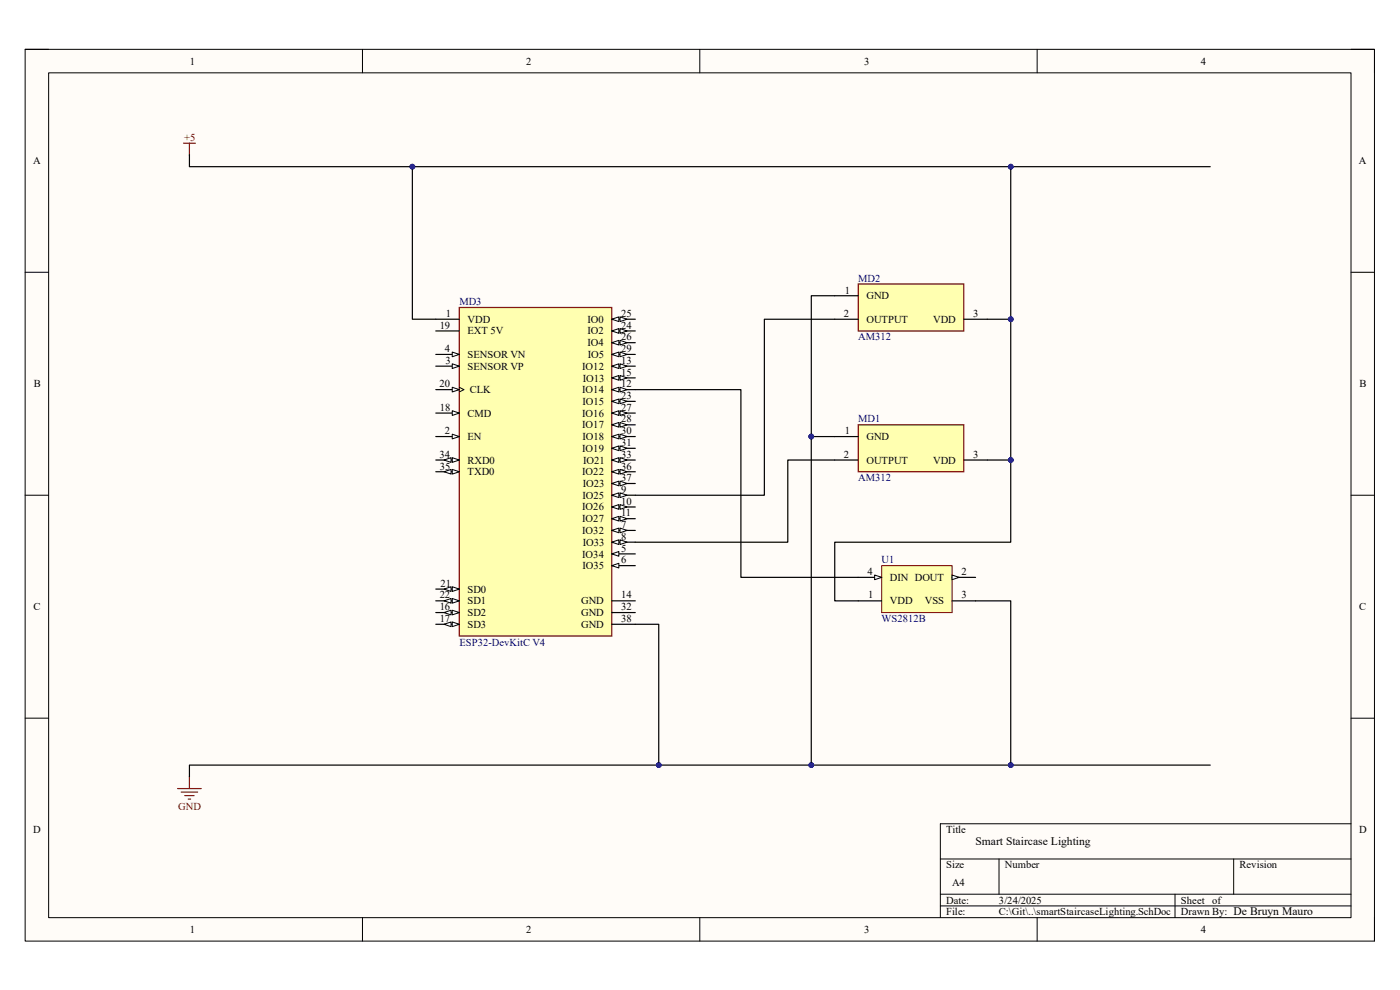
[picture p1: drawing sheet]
<svg xmlns="http://www.w3.org/2000/svg" width="297mm" height="210mm" viewBox="0 0 297 210" stroke-linecap="round" stroke-linejoin="round" font-family="sans-serif">
<path d="M5.3 10.5h286.3v189.1h-286.3z" fill-rule="evenodd" fill="#fffcf8"/>
<path d="M5.3 10.5h286.3v189.1h-286.3z" fill="none" stroke="#000" stroke-width=".21"/>
<path d="M10.3 15.5h276.3v179.2h-276.3z" fill-rule="evenodd" fill="#fffcf8"/>
<g fill="none" stroke="#000" stroke-width=".21">
<path d="M5.3 10.5h5M10.3 15.5h276.3v179.2h-276.3zM76.9 10.5v4.9M148.5 10.5v4.9M220 10.5v5M286.6 10.5h5v5M5.3 57.8h5M286.6 57.8h5M5.3 105.1h5M286.6 105.1h5M5.3 152.4h5M286.6 152.4h5"/>
<path d="M286.6 174.8h-87.1v19.9M76.9 194.7v4.9M148.5 194.7v4.9M199.5 182.2h87.1M199.5 189.7h87.1M199.5 192.2h87.1M211.9 182.2v7.5M220 194.7v4.9M249.3 189.7v5M261.7 182.2v7.5M291.6 194.7v4.9"/>
</g>
<path d="M97.4 65.2h32.4v69.7h-32.4z" fill-rule="evenodd" fill="#ffffb0"/>
<path d="M97.4 65.2h32.4v69.7h-32.4z" fill="none" stroke="#800000" stroke-width=".25"/>
<path d="M92.5 67.7h4.9M92.5 75.2h4.9" fill="none" stroke="#000" stroke-width=".25"/>
<path d="M95.9 74.7l1.5 .5-1.5 .5z" fill="#f8fcff"/>
<path d="M95.9 74.7l1.5 .5-1.5 .5z" fill="none" stroke="#000" stroke-width=".21"/>
<path d="M92.5 77.7h4.9" fill="none" stroke="#000" stroke-width=".25"/>
<path d="M95.9 77.2l1.5 .5-1.5 .5z" fill="#f8fcff"/>
<path d="M95.9 77.2l1.5 .5-1.5 .5z" fill="none" stroke="#000" stroke-width=".21"/>
<path d="M129.8 67.7h5" fill="none" stroke="#000" stroke-width=".25"/>
<path d="M129.8 67.7l1.5-.5v1z" fill="#f8fcff"/>
<path d="M129.8 67.7l1.5-.5v1z" fill="none" stroke="#000" stroke-width=".21"/>
<path d="M131.5 67.2l1.5 .5-1.5 .5z" fill="#f8fcff"/>
<path d="M131.5 67.2l1.5 .5-1.5 .5z" fill="none" stroke="#000" stroke-width=".21"/>
<path d="M129.8 70.2h5" fill="none" stroke="#000" stroke-width=".25"/>
<path d="M129.8 70.2l1.5-.5v1z" fill="#f8fcff"/>
<path d="M129.8 70.2l1.5-.5v1z" fill="none" stroke="#000" stroke-width=".21"/>
<path d="M131.5 69.7l1.5 .5-1.5 .5z" fill="#f8fcff"/>
<path d="M131.5 69.7l1.5 .5-1.5 .5z" fill="none" stroke="#000" stroke-width=".21"/>
<path d="M129.8 72.7h5" fill="none" stroke="#000" stroke-width=".25"/>
<path d="M129.8 72.7l1.5-.5v1z" fill="#f8fcff"/>
<path d="M129.8 72.7l1.5-.5v1z" fill="none" stroke="#000" stroke-width=".21"/>
<path d="M131.5 72.2l1.5 .5-1.5 .5z" fill="#f8fcff"/>
<path d="M131.5 72.2l1.5 .5-1.5 .5z" fill="none" stroke="#000" stroke-width=".21"/>
<path d="M129.8 75.2h5" fill="none" stroke="#000" stroke-width=".25"/>
<path d="M129.8 75.2l1.5-.5v1z" fill="#f8fcff"/>
<path d="M129.8 75.2l1.5-.5v1z" fill="none" stroke="#000" stroke-width=".21"/>
<path d="M131.5 74.7l1.5 .5-1.5 .5z" fill="#f8fcff"/>
<path d="M131.5 74.7l1.5 .5-1.5 .5z" fill="none" stroke="#000" stroke-width=".21"/>
<path d="M129.8 77.7h5" fill="none" stroke="#000" stroke-width=".25"/>
<path d="M129.8 77.7l1.5-.5v1z" fill="#f8fcff"/>
<path d="M129.8 77.7l1.5-.5v1z" fill="none" stroke="#000" stroke-width=".21"/>
<path d="M131.5 77.2l1.5 .5-1.5 .5z" fill="#f8fcff"/>
<path d="M131.5 77.2l1.5 .5-1.5 .5z" fill="none" stroke="#000" stroke-width=".21"/>
<path d="M129.8 80.2h5" fill="none" stroke="#000" stroke-width=".25"/>
<path d="M129.8 80.2l1.5-.5v1z" fill="#f8fcff"/>
<path d="M129.8 80.2l1.5-.5v1z" fill="none" stroke="#000" stroke-width=".21"/>
<path d="M131.5 79.7l1.5 .5-1.5 .5z" fill="#f8fcff"/>
<path d="M131.5 79.7l1.5 .5-1.5 .5z" fill="none" stroke="#000" stroke-width=".21"/>
<path d="M129.8 82.7h5" fill="none" stroke="#000" stroke-width=".25"/>
<path d="M129.8 82.7l1.5-.5v1z" fill="#f8fcff"/>
<path d="M129.8 82.7l1.5-.5v1z" fill="none" stroke="#000" stroke-width=".21"/>
<path d="M131.5 82.2l1.5 .5-1.5 .5z" fill="#f8fcff"/>
<path d="M131.5 82.2l1.5 .5-1.5 .5z" fill="none" stroke="#000" stroke-width=".21"/>
<path d="M129.8 85.1h5" fill="none" stroke="#000" stroke-width=".25"/>
<path d="M129.8 85.1l1.5-.5v1z" fill="#f8fcff"/>
<path d="M129.8 85.1l1.5-.5v1z" fill="none" stroke="#000" stroke-width=".21"/>
<path d="M131.5 84.6l1.5 .5-1.5 .5z" fill="#f8fcff"/>
<path d="M131.5 84.6l1.5 .5-1.5 .5z" fill="none" stroke="#000" stroke-width=".21"/>
<path d="M129.8 87.6h5" fill="none" stroke="#000" stroke-width=".25"/>
<path d="M129.8 87.6l1.5-.5v1z" fill="#f8fcff"/>
<path d="M129.8 87.6l1.5-.5v1z" fill="none" stroke="#000" stroke-width=".21"/>
<path d="M131.5 87.1l1.5 .5-1.5 .5z" fill="#f8fcff"/>
<path d="M131.5 87.1l1.5 .5-1.5 .5z" fill="none" stroke="#000" stroke-width=".21"/>
<path d="M129.8 90.1h5" fill="none" stroke="#000" stroke-width=".25"/>
<path d="M129.8 90.1l1.5-.5v1z" fill="#f8fcff"/>
<path d="M129.8 90.1l1.5-.5v1z" fill="none" stroke="#000" stroke-width=".21"/>
<path d="M131.5 89.6l1.5 .5-1.5 .5z" fill="#f8fcff"/>
<path d="M131.5 89.6l1.5 .5-1.5 .5z" fill="none" stroke="#000" stroke-width=".21"/>
<path d="M129.8 92.6h5" fill="none" stroke="#000" stroke-width=".25"/>
<path d="M129.8 92.6l1.5-.5v1z" fill="#f8fcff"/>
<path d="M129.8 92.6l1.5-.5v1z" fill="none" stroke="#000" stroke-width=".21"/>
<path d="M131.5 92.1l1.5 .5-1.5 .5z" fill="#f8fcff"/>
<path d="M131.5 92.1l1.5 .5-1.5 .5z" fill="none" stroke="#000" stroke-width=".21"/>
<path d="M129.8 95.1h5" fill="none" stroke="#000" stroke-width=".25"/>
<path d="M129.8 95.1l1.5-.5v1z" fill="#f8fcff"/>
<path d="M129.8 95.1l1.5-.5v1z" fill="none" stroke="#000" stroke-width=".21"/>
<path d="M131.5 94.6l1.5 .5-1.5 .5z" fill="#f8fcff"/>
<path d="M131.5 94.6l1.5 .5-1.5 .5z" fill="none" stroke="#000" stroke-width=".21"/>
<path d="M129.8 97.6h5" fill="none" stroke="#000" stroke-width=".25"/>
<path d="M129.8 97.6l1.5-.5v1z" fill="#f8fcff"/>
<path d="M129.8 97.6l1.5-.5v1z" fill="none" stroke="#000" stroke-width=".21"/>
<path d="M131.5 97.1l1.5 .5-1.5 .5z" fill="#f8fcff"/>
<path d="M131.5 97.1l1.5 .5-1.5 .5z" fill="none" stroke="#000" stroke-width=".21"/>
<path d="M129.8 100.1h5" fill="none" stroke="#000" stroke-width=".25"/>
<path d="M129.8 100.1l1.5-.5v1z" fill="#f8fcff"/>
<path d="M129.8 100.1l1.5-.5v1z" fill="none" stroke="#000" stroke-width=".21"/>
<path d="M131.5 99.6l1.5 .5-1.5 .5z" fill="#f8fcff"/>
<path d="M131.5 99.6l1.5 .5-1.5 .5z" fill="none" stroke="#000" stroke-width=".21"/>
<path d="M129.8 102.6h5" fill="none" stroke="#000" stroke-width=".25"/>
<path d="M129.8 102.6l1.5-.5v1z" fill="#f8fcff"/>
<path d="M129.8 102.6l1.5-.5v1z" fill="none" stroke="#000" stroke-width=".21"/>
<path d="M131.5 102.1l1.5 .5-1.5 .5z" fill="#f8fcff"/>
<path d="M131.5 102.1l1.5 .5-1.5 .5z" fill="none" stroke="#000" stroke-width=".21"/>
<path d="M129.8 105.1h5" fill="none" stroke="#000" stroke-width=".25"/>
<path d="M129.8 105.1l1.5-.5v1z" fill="#f8fcff"/>
<path d="M129.8 105.1l1.5-.5v1z" fill="none" stroke="#000" stroke-width=".21"/>
<path d="M131.5 104.6l1.5 .5-1.5 .5z" fill="#f8fcff"/>
<path d="M131.5 104.6l1.5 .5-1.5 .5z" fill="none" stroke="#000" stroke-width=".21"/>
<path d="M129.8 107.5h5" fill="none" stroke="#000" stroke-width=".25"/>
<path d="M129.8 107.5l1.5-.5v1z" fill="#f8fcff"/>
<path d="M129.8 107.5l1.5-.5v1z" fill="none" stroke="#000" stroke-width=".21"/>
<path d="M131.5 107l1.5 .5-1.5 .5z" fill="#f8fcff"/>
<path d="M131.5 107l1.5 .5-1.5 .5z" fill="none" stroke="#000" stroke-width=".21"/>
<path d="M129.8 110h5" fill="none" stroke="#000" stroke-width=".25"/>
<path d="M129.8 110l1.5-.5v1z" fill="#f8fcff"/>
<path d="M129.8 110l1.5-.5v1z" fill="none" stroke="#000" stroke-width=".21"/>
<path d="M131.5 109.5l1.5 .5-1.5 .5z" fill="#f8fcff"/>
<path d="M131.5 109.5l1.5 .5-1.5 .5z" fill="none" stroke="#000" stroke-width=".21"/>
<path d="M129.8 112.5h5" fill="none" stroke="#000" stroke-width=".25"/>
<path d="M129.8 112.5l1.5-.5v1z" fill="#f8fcff"/>
<path d="M129.8 112.5l1.5-.5v1z" fill="none" stroke="#000" stroke-width=".21"/>
<path d="M131.5 112l1.5 .5-1.5 .5z" fill="#f8fcff"/>
<path d="M131.5 112l1.5 .5-1.5 .5z" fill="none" stroke="#000" stroke-width=".21"/>
<path d="M129.8 115h5" fill="none" stroke="#000" stroke-width=".25"/>
<path d="M129.8 115l1.5-.5v1z" fill="#f8fcff"/>
<path d="M129.8 115l1.5-.5v1z" fill="none" stroke="#000" stroke-width=".21"/>
<path d="M131.5 114.5l1.5 .5-1.5 .5z" fill="#f8fcff"/>
<path d="M131.5 114.5l1.5 .5-1.5 .5z" fill="none" stroke="#000" stroke-width=".21"/>
<path d="M129.8 117.5h5" fill="none" stroke="#000" stroke-width=".25"/>
<path d="M129.8 117.5l1.5-.5v1z" fill="#f8fcff"/>
<path d="M129.8 117.5l1.5-.5v1z" fill="none" stroke="#000" stroke-width=".21"/>
<path d="M129.8 120h5" fill="none" stroke="#000" stroke-width=".25"/>
<path d="M129.8 120l1.5-.5v1z" fill="#f8fcff"/>
<path d="M129.8 120l1.5-.5v1z" fill="none" stroke="#000" stroke-width=".21"/>
<path d="M92.5 82.7h4.9" fill="none" stroke="#000" stroke-width=".25"/>
<path d="M95.9 82.2l1.5 .5-1.5 .5z" fill="#f8fcff"/>
<path d="M95.9 82.2l1.5 .5-1.5 .5zM97.4 82.2l1 .5-1 .5" fill="none" stroke="#000" stroke-width=".21"/>
<path d="M92.5 87.6h4.9" fill="none" stroke="#000" stroke-width=".25"/>
<path d="M95.9 87.1l1.5 .5-1.5 .5z" fill="#f8fcff"/>
<path d="M95.9 87.1l1.5 .5-1.5 .5z" fill="none" stroke="#000" stroke-width=".21"/>
<path d="M92.5 92.6h4.9" fill="none" stroke="#000" stroke-width=".25"/>
<path d="M95.9 92.1l1.5 .5-1.5 .5z" fill="#f8fcff"/>
<path d="M95.9 92.1l1.5 .5-1.5 .5z" fill="none" stroke="#000" stroke-width=".21"/>
<path d="M92.5 70.2h4.9M92.5 97.6h4.9" fill="none" stroke="#000" stroke-width=".25"/>
<path d="M95.9 97.1l1.5 .5-1.5 .5z" fill="#f8fcff"/>
<path d="M95.9 97.1l1.5 .5-1.5 .5z" fill="none" stroke="#000" stroke-width=".21"/>
<path d="M94.2 97.6l1.5-.5v1z" fill="#f8fcff"/>
<path d="M94.2 97.6l1.5-.5v1z" fill="none" stroke="#000" stroke-width=".21"/>
<path d="M92.5 100.1h4.9" fill="none" stroke="#000" stroke-width=".25"/>
<path d="M95.9 99.6l1.5 .5-1.5 .5z" fill="#f8fcff"/>
<path d="M95.9 99.6l1.5 .5-1.5 .5z" fill="none" stroke="#000" stroke-width=".21"/>
<path d="M94.2 100.1l1.5-.5v1z" fill="#f8fcff"/>
<path d="M94.2 100.1l1.5-.5v1z" fill="none" stroke="#000" stroke-width=".21"/>
<path d="M92.5 125h4.9" fill="none" stroke="#000" stroke-width=".25"/>
<path d="M95.9 124.5l1.5 .5-1.5 .5z" fill="#f8fcff"/>
<path d="M95.9 124.5l1.5 .5-1.5 .5z" fill="none" stroke="#000" stroke-width=".21"/>
<path d="M94.2 125l1.5-.5v1z" fill="#f8fcff"/>
<path d="M94.2 125l1.5-.5v1z" fill="none" stroke="#000" stroke-width=".21"/>
<path d="M92.5 127.5h4.9" fill="none" stroke="#000" stroke-width=".25"/>
<path d="M95.9 127l1.5 .5-1.5 .5z" fill="#f8fcff"/>
<path d="M95.9 127l1.5 .5-1.5 .5z" fill="none" stroke="#000" stroke-width=".21"/>
<path d="M94.2 127.5l1.5-.5v1z" fill="#f8fcff"/>
<path d="M94.2 127.5l1.5-.5v1z" fill="none" stroke="#000" stroke-width=".21"/>
<path d="M92.5 129.9h4.9" fill="none" stroke="#000" stroke-width=".25"/>
<path d="M95.9 129.5l1.5 .4-1.5 .5z" fill="#f8fcff"/>
<path d="M95.9 129.5l1.5 .4-1.5 .5z" fill="none" stroke="#000" stroke-width=".21"/>
<path d="M94.2 129.9l1.5-.4v.9z" fill="#f8fcff"/>
<path d="M94.2 129.9l1.5-.4v.9z" fill="none" stroke="#000" stroke-width=".21"/>
<path d="M92.5 132.4h4.9" fill="none" stroke="#000" stroke-width=".25"/>
<path d="M95.9 131.9l1.5 .5-1.5 .5z" fill="#f8fcff"/>
<path d="M95.9 131.9l1.5 .5-1.5 .5z" fill="none" stroke="#000" stroke-width=".21"/>
<path d="M94.2 132.4l1.5-.5v1z" fill="#f8fcff"/>
<path d="M94.2 132.4l1.5-.5v1z" fill="none" stroke="#000" stroke-width=".21"/>
<path d="M40.2 32.9v2.5h216.6M129.8 127.5h5M129.8 129.9h5M129.8 132.4h5" fill="none" stroke="#000" stroke-width=".25"/>
<path d="M38.9 30.4h2.5M40.2 30.4v2.5M37.7 167.3h5M38.4 168h3.5M39.2 168.8h2M39.9 169.5h.5M40.2 164.8v2.5" fill="none" stroke="#800000" stroke-width=".25"/>
<circle cx="87.5" cy="35.4" r=".5" fill="#000080"/>
<circle cx="87.5" cy="35.4" r=".5" fill="none" stroke="#000080" stroke-width=".21"/>
<circle cx="214.4" cy="35.4" r=".5" fill="#000080"/>
<circle cx="214.4" cy="35.4" r=".5" fill="none" stroke="#000080" stroke-width=".21"/>
<path d="M256.8 162.3h-216.6v2.5" fill="none" stroke="#000" stroke-width=".25"/>
<circle cx="139.8" cy="162.3" r=".5" fill="#000080"/>
<circle cx="139.8" cy="162.3" r=".5" fill="none" stroke="#000080" stroke-width=".21"/>
<circle cx="172.1" cy="162.3" r=".5" fill="#000080"/>
<circle cx="172.1" cy="162.3" r=".5" fill="none" stroke="#000080" stroke-width=".21"/>
<circle cx="214.4" cy="162.3" r=".5" fill="#000080"/>
<circle cx="214.4" cy="162.3" r=".5" fill="none" stroke="#000080" stroke-width=".21"/>
<path d="M87.5 35.4v32.3h5" fill="none" stroke="#000" stroke-width=".25"/>
<circle cx="87.5" cy="35.4" r=".5" fill="#000080"/>
<circle cx="87.5" cy="35.4" r=".5" fill="none" stroke="#000080" stroke-width=".21"/>
<path d="M134.8 132.4h5v29.9" fill="none" stroke="#000" stroke-width=".25"/>
<circle cx="139.8" cy="162.3" r=".5" fill="#000080"/>
<circle cx="139.8" cy="162.3" r=".5" fill="none" stroke="#000080" stroke-width=".21"/>
<path d="M182.1 60.3h22.4v9.9h-22.4z" fill-rule="evenodd" fill="#ffffb0"/>
<path d="M182.1 60.3h22.4v9.9h-22.4z" fill="none" stroke="#800000" stroke-width=".25"/>
<path d="M177.1 67.7h5M177.1 62.7h5M204.5 67.7h5" fill="none" stroke="#000" stroke-width=".25"/>
<path d="M182.1 90.1h22.4v10h-22.4z" fill-rule="evenodd" fill="#ffffb0"/>
<path d="M182.1 90.1h22.4v10h-22.4z" fill="none" stroke="#800000" stroke-width=".25"/>
<path d="M177.1 62.7h-5v29.9h10M177.1 97.6h5M204.5 97.6h5" fill="none" stroke="#000" stroke-width=".25"/>
<circle cx="172.1" cy="92.6" r=".5" fill="#000080"/>
<circle cx="172.1" cy="92.6" r=".5" fill="none" stroke="#000080" stroke-width=".21"/>
<path d="M172.1 92.6v69.7" fill="none" stroke="#000" stroke-width=".25"/>
<circle cx="172.1" cy="92.6" r=".5" fill="#000080"/>
<circle cx="172.1" cy="92.6" r=".5" fill="none" stroke="#000080" stroke-width=".21"/>
<circle cx="172.1" cy="162.3" r=".5" fill="#000080"/>
<circle cx="172.1" cy="162.3" r=".5" fill="none" stroke="#000080" stroke-width=".21"/>
<path d="M214.4 35.4v62.2h-4.9" fill="none" stroke="#000" stroke-width=".25"/>
<circle cx="214.4" cy="97.6" r=".5" fill="#000080"/>
<circle cx="214.4" cy="97.6" r=".5" fill="none" stroke="#000080" stroke-width=".21"/>
<circle cx="214.4" cy="67.7" r=".5" fill="#000080"/>
<circle cx="214.4" cy="67.7" r=".5" fill="none" stroke="#000080" stroke-width=".21"/>
<circle cx="214.4" cy="35.4" r=".5" fill="#000080"/>
<circle cx="214.4" cy="35.4" r=".5" fill="none" stroke="#000080" stroke-width=".21"/>
<path d="M209.5 67.7h4.9" fill="none" stroke="#000" stroke-width=".25"/>
<circle cx="214.4" cy="67.7" r=".5" fill="#000080"/>
<circle cx="214.4" cy="67.7" r=".5" fill="none" stroke="#000080" stroke-width=".21"/>
<path d="M187 120h15v10h-15z" fill-rule="evenodd" fill="#ffffb0"/>
<path d="M187 120h15v10h-15z" fill="none" stroke="#800000" stroke-width=".21"/>
<path d="M182.1 127.5h4.9M202 122.5h5" fill="none" stroke="#000" stroke-width=".25"/>
<path d="M202 122l1.5 .5-1.5 .5z" fill="#f8fcff"/>
<path d="M202 122l1.5 .5-1.5 .5z" fill="none" stroke="#000" stroke-width=".21"/>
<path d="M182.1 122.5h4.9M202 127.5h5" fill="none" stroke="#000" stroke-width=".25"/>
<path d="M185.6 122l1.4 .5-1.4 .5z" fill="#f8fcff"/>
<path d="M185.6 122l1.4 .5-1.4 .5z" fill="none" stroke="#000" stroke-width=".21"/>
<path d="M214.4 97.6v17.4h-37.3v12.5h5" fill="none" stroke="#000" stroke-width=".25"/>
<circle cx="214.4" cy="97.6" r=".5" fill="#000080"/>
<circle cx="214.4" cy="97.6" r=".5" fill="none" stroke="#000080" stroke-width=".21"/>
<path d="M207 127.5h7.4v34.8" fill="none" stroke="#000" stroke-width=".25"/>
<circle cx="214.4" cy="162.3" r=".5" fill="#000080"/>
<circle cx="214.4" cy="162.3" r=".5" fill="none" stroke="#000080" stroke-width=".21"/>
<path d="M177.1 67.7h-14.9v37.4h-27.4M134.8 82.7h22.4v39.8h24.9M177.1 97.6h-10v17.4h-32.3" fill="none" stroke="#000" stroke-width=".25"/>
<text font-size="2.5" x="207" y="179.2">Smart Staircase Lighting</text>
<g font-size="2.2">
<text x="40.3" y="13.7">1</text>
<text x="111.6" y="13.7">2</text>
<text x="183.3" y="13.7">3</text>
<text x="254.8" y="13.7">4</text>
<text x="7" y="34.9">A</text>
<text x="288.3" y="34.9">A</text>
<text x="179.2" y="62.3">1</text>
<text x="183.8" y="63.5">GND</text>
<text x="93.3" y="69.7">19</text>
<text x="94.6" y="67.2">1</text>
<text x="99.2" y="68.5">VDD</text>
<text x="99.2" y="71">EXT 5V</text>
<text x="124.6" y="68.5">IO0</text>
<text x="124.6" y="71">IO2</text>
<text x="131.8" y="67.2">25</text>
<text x="131.8" y="69.7">24</text>
<text x="179" y="67.2">2</text>
<text x="183.8" y="68.5">OUTPUT</text>
<text x="198" y="68.5">VDD</text>
<text x="206.5" y="67.2">3</text>
<text x="94.4" y="74.7">4</text>
<text x="94.5" y="77.2">3</text>
<text x="99.2" y="75.9">SENSOR VN</text>
<text x="124.6" y="73.4">IO4</text>
<text x="124.7" y="75.9">IO5</text>
<text x="131.8" y="72.2">26</text>
<text x="131.8" y="74.7">29</text>
<text x="131.8" y="77.2">13</text>
<text x="7.2" y="82.2">B</text>
<text x="93.3" y="82.2">20</text>
<text x="99.2" y="78.4">SENSOR VP</text>
<text x="99.7" y="83.4">CLK</text>
<text x="123.5" y="78.4">IO12</text>
<text x="123.5" y="83.4">IO14</text>
<text x="123.6" y="80.9">IO13</text>
<text x="131.8" y="79.7">15</text>
<text x="131.8" y="82.2">12</text>
<text x="288.4" y="82.2">B</text>
<text x="93.3" y="87.2">18</text>
<text x="99.2" y="88.4">CMD</text>
<text x="123.5" y="88.4">IO16</text>
<text x="123.6" y="85.9">IO15</text>
<text x="131.8" y="84.7">23</text>
<text x="131.8" y="87.2">27</text>
<text x="131.8" y="89.6">28</text>
<text x="94.4" y="92.1">2</text>
<text x="99.2" y="93.4">EN</text>
<text x="123.5" y="90.9">IO17</text>
<text x="123.5" y="95.8">IO19</text>
<text x="123.6" y="93.4">IO18</text>
<text x="131.8" y="92.1">30</text>
<text x="131.8" y="94.6">31</text>
<text x="179.2" y="92.1">1</text>
<text x="183.8" y="93.4">GND</text>
<text x="93.3" y="97.1">34</text>
<text x="93.3" y="99.6">35</text>
<text x="99.2" y="98.3">RXD0</text>
<text x="99.2" y="100.8">TXD0</text>
<text x="123.5" y="100.8">IO22</text>
<text x="123.7" y="98.3">IO21</text>
<text x="131.8" y="97.1">33</text>
<text x="131.8" y="99.6">36</text>
<text x="179" y="97.1">2</text>
<text x="183.8" y="98.3">OUTPUT</text>
<text x="198" y="98.3">VDD</text>
<text x="206.5" y="97.1">3</text>
<text x="123.6" y="105.8">IO25</text>
<text x="123.6" y="103.3">IO23</text>
<text x="131.8" y="102.1">37</text>
<text x="131.8" y="104.6">9</text>
<text x="131.8" y="107.1">10</text>
<text x="123.5" y="108.3">IO26</text>
<text x="123.5" y="110.8">IO27</text>
<text x="123.5" y="113.3">IO32</text>
<text x="131.8" y="109.6">11</text>
<text x="131.8" y="112.1">7</text>
<text x="123.5" y="118.3">IO34</text>
<text x="123.6" y="115.8">IO33</text>
<text x="131.8" y="114.5">8</text>
<text x="131.8" y="117">5</text>
<text x="131.8" y="119.5">6</text>
<text x="93.5" y="124.5">21</text>
<text x="99.2" y="125.7">SD0</text>
<text x="123.6" y="120.7">IO35</text>
<text x="184" y="122">4</text>
<text x="188.8" y="123.2">DIN DOUT</text>
<text x="204" y="122">2</text>
<text x="7.1" y="129.5">C</text>
<text x="93.3" y="127">22</text>
<text x="93.3" y="129.5">16</text>
<text x="93.3" y="132">17</text>
<text x="99.2" y="128.2">SD1</text>
<text x="99.2" y="130.7">SD2</text>
<text x="123.3" y="128.2">GND</text>
<text x="123.3" y="130.7">GND</text>
<text x="131.8" y="127">14</text>
<text x="131.8" y="129.5">32</text>
<text x="131.8" y="132">38</text>
<text x="184.2" y="127">1</text>
<text x="188.8" y="128.2">VDD</text>
<text x="196.2" y="128.2">VSS</text>
<text x="204" y="127">3</text>
<text x="288.4" y="129.5">C</text>
<text x="99.2" y="133.2">SD3</text>
<text x="123.3" y="133.2">GND</text>
<text x="7.1" y="176.7">D</text>
<text x="200.7" y="176.7">Title</text>
<text x="288.3" y="176.7">D</text>
<text x="200.7" y="184.2">Size</text>
<text x="213.2" y="184.2">Number</text>
<text x="263" y="184.2">Revision</text>
<text x="200.7" y="191.7">Date:</text>
<text x="202" y="188">A4</text>
<text x="211.9" y="191.7">3/24/2025</text>
<text x="250.5" y="191.7">Sheet of</text>
<text x="40.3" y="197.9">1</text>
<text x="111.6" y="197.9">2</text>
<text x="183.3" y="197.9">3</text>
<text x="200.7" y="194.2">File:</text>
<text x="211.9" y="194.2">C:\Git\..\smartStaircaseLighting.SchDoc</text>
<text x="250.5" y="194.2">Drawn By: De Bruyn Mauro</text>
<text x="254.8" y="197.9">4</text>
</g>
<g font-size="2.2" fill="#800000">
<text x="39.1" y="29.9">+5</text>
<text x="37.8" y="171.8">GND</text>
</g>
<g font-size="2.2" fill="#000080">
<text x="182.1" y="59.8">MD2</text>
<text x="97.5" y="64.7">MD3</text>
<text x="182.1" y="72.2">AM312</text>
<text x="182.1" y="89.6">MD1</text>
<text x="182.1" y="102.1">AM312</text>
<text x="187" y="119.5">U1</text>
<text x="187" y="132">WS2812B</text>
<text x="97.5" y="136.9">ESP32-DevKitC V4</text>
</g>
</svg>
